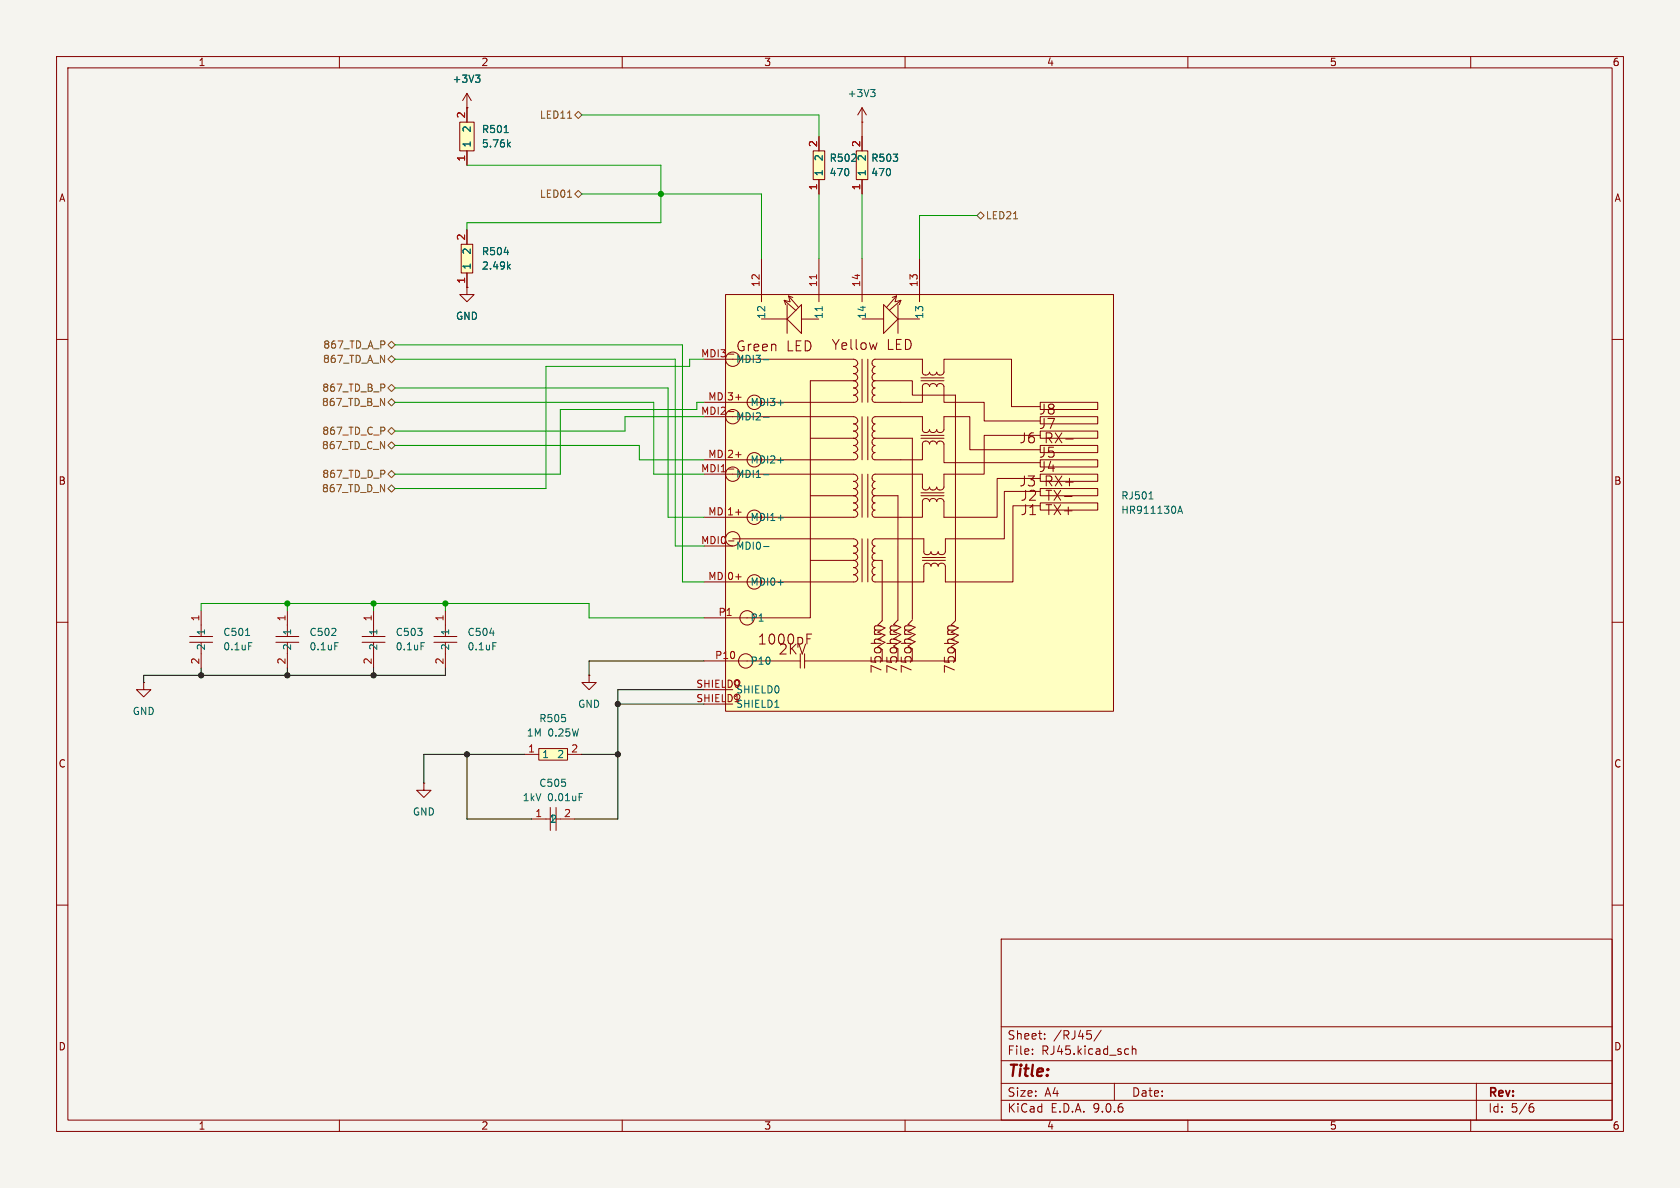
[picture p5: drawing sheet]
<svg xmlns="http://www.w3.org/2000/svg" width="297mm" height="210mm" viewBox="0 0 297 210" stroke-linecap="round" stroke-linejoin="round" font-family="sans-serif">
<path d="M0 0h297v210h-297z" fill="#f5f4ef" stroke="#f5f4ef" stroke-width=".18"/>
<g fill="none" stroke="#840000" stroke-width=".18">
<path d="M10 10h277v190h-277zM12 12h273v186h-273zM60 10v2M110 10v2M152.4 19.1l-.8 1.2M152.4 19.1l.8 1.2M152.4 19.1v2.5M160 10v2M210 10v2M260 10v2M152.4 21.6h.1M10 60h2"/>
<path d="M285 60h2M10 110h2M285 110h2M10 160h2M177 166h108v32h-108zM285 160h2M60 198v2M110 198v2M160 198v2M177 194.5h108M177 191.5h108M177 187.5h108"/>
<path d="M177 181.5h108M182.5 186.3v.1M182.5 185.5v.1M184.7 183.6v.1M184.7 182.8v.1M194.7 182.1l-1.3 2M197 191.5v3M199.4 185.4l.1 .1M199.5 186.3l-.1 .1M200.2 184.9v1.5M200.2 185.5l.2-.1 .3 .1 .1 .9M210 198v2"/>
<path d="M260 198v2M261 191.5v6.5M270.6 195.7h.4l.2 .3-.1 .5-.5 .1M271 195.1l-.4 .1"/>
</g>
<path d="M153.9 15.8h.8l-.4 .5M154.5 16.3l.2 .2v.3l-.2 .3" fill="none" stroke="#006464" stroke-width=".18"/>
<path d="M81.5 43.2h2.1v5.1h-2.1z" fill="#ffffc2"/>
<path d="M81.5 43.2h2.1v5.1h-2.1zM82.5 40.6v2.6M82.5 48.3v2.5M74.9 138.4v1.3h1.3l-1.3 1.3-1.2-1.3h1.2M74.9 138.4h.1" fill="none" stroke="#840000" stroke-width=".18"/>
<path d="M89.1 44.6h.8M89.9 47.1l.3 .5M90.2 46.7l-.5 .5" fill="none" stroke="#006464" stroke-width=".18"/>
<path d="M95.2 132.3h5.1v2.1h-5.1z" fill="#ffffc2"/>
<g fill="none" stroke="#840000" stroke-width=".18">
<path d="M82.5 19.1h.1M82.5 16.5l-.7 1.3M82.5 16.5l.8 1.3M82.5 16.5v2.6M64 112.5h4.1M64 113.5h4.1M66 108v4.5M66 113.5v4.6M25.4 120.7v1.2h1.3l-1.3 1.3-1.3-1.3h1.3M25.4 120.7h.1M92.7 133.4h2.5M95.2 132.3h5.1v2.1h-5.1z"/>
<path d="M100.3 133.4h2.6M94 144.8h3.3M97.3 142.8v4M98.3 144.8h3.3M98.3 142.8v4"/>
</g>
<path d="M84.1 13.3h.7l-.4 .5M84.6 13.8l.2 .2v.3l-.2 .2M74.4 113.6h.6M102.4 140.3h.6" fill="none" stroke="#006464" stroke-width=".18"/>
<path d="M81.3 21.6h2.5v5.1h-2.5z" fill="#ffffc2"/>
<g fill="none" stroke="#840000" stroke-width=".18">
<path d="M82.5 19.1v2.5M81.3 21.6h2.5v5.1h-2.5zM82.5 26.7v2.5M82.5 50.8v1.3h1.3l-1.3 1.2-1.2-1.2h1.2M82.5 50.8h.1M33.5 112.5h4.1M33.5 113.5h4.1M35.6 108v4.5M35.6 113.5v4.6M48.8 112.5h4M48.8 113.5h4M50.8 108v4.5"/>
<path d="M50.8 113.5v4.6M76.7 112.5h4.1M76.7 113.5h4.1M78.7 108v4.5M78.7 113.5v4.6"/>
</g>
<path d="M89.1 23.4h.8M89.9 25.5l.3 .5M90.2 25.1l-.5 .5M43.4 112.3h.7M44 113.6h.6M59.2 113.6h.6M86.6 111.9h.8M87.1 113.6h.6" fill="none" stroke="#006464" stroke-width=".18"/>
<g fill="#ffffc2">
<path d="M128.3 52.1h68.5v73.6h-68.5z"/>
<path d="M183.9 71.1h10.2v1.3h-10.2z"/>
<path d="M183.9 73.7h10.2v1.2h-10.2z"/>
<path d="M183.9 76.2h10.2v1.3h-10.2z"/>
<path d="M183.9 78.7h10.2v1.3h-10.2z"/>
<path d="M183.9 81.3h10.2v1.3h-10.2z"/>
<path d="M183.9 83.8h10.2v1.3h-10.2z"/>
<path d="M183.9 86.4h10.2v1.2h-10.2z"/>
<path d="M183.9 88.9h10.2v1.3h-10.2z"/>
</g>
<g fill="none" stroke="#840000" stroke-width=".18">
<path d="M128.3 52.1h68.5v73.6h-68.5zM134.6 56.4h4.6M134.6 45.7v7.6M138.6 53.1l.3 .8M138.6 53.1l2.1 1.8M139.1 53.9v5M139.4 52.3l.3 1.1-1.1-.3M139.4 52.3l.8 .3M139.4 52.3l1.8 2.1M141.2 54.4l.5-.5v5l-2.6-2.5 1.6-1.5M141.2 54.4l-.5 .5M141.7 56.4h3"/>
<path d="M144.8 45.7v7.6M152.4 56.4h3.8M152.4 45.7v7.6M156.7 54.4l-.5-.5v5l2.5-2.5M156.7 54.4l.5 .5M157.2 54.9l1.5 1.5M158.5 52.3l-1.8 2.1M158.5 52.3l-.8 .3M158.5 52.3l-.3 1 1.1-.2M158.7 56.4h3.9M158.7 53.9v5M159.3 53.1l-2.1 1.8"/>
<path d="M159.3 53.1l-.3 .8M162.6 45.7v7.6M124.5 63.5h26.4a.64 .64 0 0 1 .8 .6 .64 .64 0 0 1-.8 .7 .65 .65 0 0 1 .8 .6 .65 .65 0 0 1-.8 .6 .65 .65 0 0 1 .8 .7 .65 .65 0 0 1-.8 .6M124.5 73.7h26.4a.64 .64 0 0 1 .8 .6 .64 .64 0 0 1-.8 .6 .65 .65 0 0 1 .8 .7 .65 .65 0 0 1-.8 .6 .65 .65 0 0 1 .8 .6 .65 .65 0 0 1-.8 .7M143.3 77.5h7.6M150.9 67.3h-7.6v41.9h-18.8M150.9 67.3a.65 .65 0 0 1 .8 .6 .65 .65 0 0 1-.8 .7 .64 .64 0 0 1 .7 .6 .64 .64 0 0 1-.7 .7M150.9 78.7a.64 .64 0 0 1 .7 .7 .64 .64 0 0 1-.7 .6 .64 .64 0 0 1 .8 .6 .64 .64 0 0 1-.8 .7h-26.4M150.9 69.9a.64 .64 0 0 1 .8 .6 .64 .64 0 0 1-.8 .6h-26.4M150.9 77.5a.64 .64 0 0 1 .8 .6 .64 .64 0 0 1-.8 .6M152.4 63.5v7.6M152.4 73.7v7.6"/>
<path d="M153.4 63.5v7.6M153.4 73.7v7.6M154.7 67.3a.65 .65 0 0 0-.5 .6 .65 .65 0 0 0 .5 .7 .65 .65 0 0 0-.5 .6 .65 .65 0 0 0 .5 .7 .65 .65 0 0 0-.5 .6 .65 .65 0 0 0 .5 .6h8.4v-2.9l.2-.3 .3-.1a.64 .64 0 0 1 .7 .5l.2-.3 .4-.2a.64 .64 0 0 1 .7 .5l.2-.3 .3-.2a.64 .64 0 0 1 .8 .5v2.8h7.1v3.3h9.9M154.7 77.5a.65 .65 0 0 0-.5 .6 .65 .65 0 0 0 .5 .6 .65 .65 0 0 0-.5 .7 .65 .65 0 0 0 .5 .6 .65 .65 0 0 0-.5 .6 .65 .65 0 0 0 .5 .7h8.4v-2.9l.2-.3 .3-.1a.64 .64 0 0 1 .7 .5l.2-.4 .4-.1a.64 .64 0 0 1 .7 .5l.2-.4 .3-.1a.64 .64 0 0 1 .8 .5v3.3h17M154.7 67.3h6.6v2.6h7.6v39.8l-.7 .8 1.2 .5M154.7 77.5h6.6v32M154.7 64.8l-.4-.2-.1-.3a.64 .64 0 0 1 .5-.8h8.4v2.4l.1 .3 .4 .1a.66 .66 0 0 0 .7-.5l.2 .3 .3 .2a.66 .66 0 0 0 .8-.5l.1 .3 .4 .2a.66 .66 0 0 0 .8-.5v-2.3h11.9v8.4h5.1M154.7 77.5l-.4-.2-.1-.3a.64 .64 0 0 1 .5-.8h-.2a.68 .68 0 0 1-.3-.7 .68 .68 0 0 1 .5-.6l-.4-.1-.1-.4a.64 .64 0 0 1 .5-.7h8.4v2.3l.1 .3 .4 .2a.66 .66 0 0 0 .7-.5l.2 .3 .3 .2a.66 .66 0 0 0 .8-.5l.1 .3 .4 .2a.66 .66 0 0 0 .8-.5v-2.3h4.5v5.8h12.5M154.7 64.8a.64 .64 0 0 0-.5 .6 .64 .64 0 0 0 .5 .6 .65 .65 0 0 0-.5 .7 .65 .65 0 0 0 .5 .6M155 60.6l-.3 1.2M162.8 67.3h4.1M162.8 77.5h4.1"/>
<path d="M162.8 66.8h4.1M162.8 77h4.1M183.9 77h-9.9v6.8h-7.1v2.3a.65 .65 0 0 1-.7 .5 .65 .65 0 0 1-.6-.5 .65 .65 0 0 1-.6 .5 .65 .65 0 0 1-.7-.5 .65 .65 0 0 1-.6 .5 .65 .65 0 0 1-.6-.5v-2.3h-8.4M183.9 71.1h10.2v1.3h-10.2zM183.9 73.7h10.2v1.2h-10.2zM183.9 76.2h10.2v1.3h-10.2zM183.9 78.7h10.2v1.3h-10.2zM188.4 77.6h1.3M124.5 83.8h26.4a.64 .64 0 0 1 .8 .7 .64 .64 0 0 1-.8 .6 .65 .65 0 0 1 .8 .6 .65 .65 0 0 1-.8 .7 .65 .65 0 0 1 .8 .6 .65 .65 0 0 1-.8 .6M124.5 96.5h5M129.5 95.3h21.4a.64 .64 0 0 1 .8 .6 .64 .64 0 0 1-.8 .6 .65 .65 0 0 1 .8 .6 .65 .65 0 0 1-.8 .7M143.3 87.6h7.6"/>
<path d="M143.3 99.1h7.6M150.9 87.6a.65 .65 0 0 1 .8 .7 .65 .65 0 0 1-.8 .6 .64 .64 0 0 1 .7 .6 .64 .64 0 0 1-.7 .7 .64 .64 0 0 1 .8 .6 .64 .64 0 0 1-.8 .6h-26.4M150.9 99.1a.65 .65 0 0 1 .8 .6 .65 .65 0 0 1-.8 .6 .64 .64 0 0 1 .7 .7 .64 .64 0 0 1-.7 .6 .64 .64 0 0 1 .8 .6 .64 .64 0 0 1-.8 .7M150.9 97.8a.64 .64 0 0 1 .8 .6 .64 .64 0 0 1-.8 .7M152.4 83.8v7.6M152.4 95.3v7.6M153.4 83.8v7.6M153.4 95.3v7.6M154.4 99.1h1.6v10.6l-.8 .8 1.3 .5M154.7 83.8a.65 .65 0 0 0-.5 .7 .65 .65 0 0 0 .5 .6 .64 .64 0 0 0-.5 .6 .64 .64 0 0 0 .5 .7 .65 .65 0 0 0-.5 .6 .65 .65 0 0 0 .5 .6M154.7 87.6h4v22l-.7 .8 1.3 .5-1.3 .8M162.8 87.6h4.1"/>
<path d="M162.8 87.1h4.1M163.1 99.1h4M163.1 98.6h4M183.9 86.9h-6.3v8.4h-10.5v2.2a.65 .65 0 0 1-.6 .6 .65 .65 0 0 1-.6-.6 .65 .65 0 0 1-.7 .6 .65 .65 0 0 1-.6-.6 .65 .65 0 0 1-.6 .6 .65 .65 0 0 1-.7-.6v-2.2l-8.6-.1a.65 .65 0 0 0-.5 .7 .65 .65 0 0 0 .5 .6 .64 .64 0 0 0-.5 .7 .64 .64 0 0 0 .5 .6 .65 .65 0 0 0-.5 .6 .65 .65 0 0 0 .5 .7 .65 .65 0 0 0-.5 .6 .65 .65 0 0 0 .5 .6 .65 .65 0 0 0-.5 .7 .65 .65 0 0 0 .5 .6 .65 .65 0 0 0-.5 .6 .65 .65 0 0 0 .5 .7h8.6v-2.9l.2-.3 .3-.1a.63 .63 0 0 1 .8 .5l.1-.4 .4-.1a.63 .63 0 0 1 .8 .5l.1-.4 .4-.1a.63 .63 0 0 1 .7 .5v2.8h12v-13.5h4.8M183.9 84.6h-7.6v6.8h-9.4v-2.8a.65 .65 0 0 0-.7-.5 .65 .65 0 0 0-.6 .5 .65 .65 0 0 0-.6-.5 .65 .65 0 0 0-.7 .5 .65 .65 0 0 0-.6-.5 .65 .65 0 0 0-.6 .6v2.7h-8.5l-.3-.1-.1-.4a.64 .64 0 0 1 .5-.7l-.4-.2-.1-.3a.64 .64 0 0 1 .5-.8l-.4-.1-.1-.4a.64 .64 0 0 1 .5-.8M183.9 81.3h10.2v1.3h-10.2zM183.9 83.8h10.2v1.3h-10.2zM183.9 86.4h10.2v1.2h-10.2zM183.9 88.9h10.2v1.3h-10.2zM188.2 87.8h1.3M104.1 119.4v1.3h1.3l-1.3 1.2-1.2-1.2h1.2M104.1 119.4h.1"/>
<path d="M124.5 116.8h17M124.5 102.9h26.4M141.5 115.6v2.5M142.2 116.8h26.7M142.2 115.6v2.5M142.7 112.9h.5M142.7 112.1h.8M155.8 110.6h-1l-.1 .1-.1 .4M158.5 110.6h-.9l-.1 .1-.1 .4M161.1 110.6h-.9l-.2 .1-.1 .4M161.3 109.6l-.8 .8 1.3 .5-1.3 .8M168.7 110.6h-.9l-.2 .1-.1 .4"/>
<path d="M124.5 121.9h5M124.5 124.5h5"/>
<circle cx="129.5" cy="73.7" r="1.27"/>
<circle cx="129.5" cy="63.5" r="1.27"/>
<circle cx="133.3" cy="71.1" r="1.27"/>
<circle cx="129.5" cy="83.8" r="1.27"/>
<circle cx="129.5" cy="95.2" r="1.27"/>
<circle cx="133.3" cy="91.4" r="1.27"/>
<circle cx="133.3" cy="81.3" r="1.27"/>
<circle cx="131.8" cy="116.8" r="1.27"/>
<circle cx="132.1" cy="109.2" r="1.27"/>
<circle cx="133.3" cy="102.9" r="1.27"/>
<circle cx="130.3" cy="123.2" r=".51"/>
</g>
<g fill="none" stroke="#006464" stroke-width=".18">
<path d="M145.4 54.2v.7M135 63.6h1M135 73.8h1M137.5 71.2h1M135 83.9h1M135 96.6h1M137.5 81.4h1M137.5 91.5h1M203.1 88.2h.8M208.2 90.7l.4-1.2 .5 1.2M208.3 90.4h.6M137.5 103h1"/>
<path d="M137 125h.7"/>
</g>
<path d="M144.4 48.6v.7M128.8 62.6h1M128.8 72.8h1M130.1 70.2h.9M128.8 82.9h1M128.8 95.6h1M130.1 80.4h.9M130.1 90.5h.9M130.1 102h.9" fill="none" stroke="#a90000" stroke-width=".18"/>
<path d="M143.8 26.7h2v5.1h-2z" fill="#ffffc2"/>
<path d="M143.8 26.7h2v5.1h-2zM144.8 24.1v2.6M144.8 31.8v2.5" fill="none" stroke="#840000" stroke-width=".18"/>
<path d="M151.4 26.7h2v5.1h-2z" fill="#ffffc2"/>
<path d="M82.5 19.1h.1M82.5 19.1v2.5M82.5 26.7v2.5M144.8 24.1v2.6M144.8 31.8v2.5M151.4 26.7h2v5.1h-2zM152.4 24.1v2.6M152.4 31.8v2.5M82.5 50.8h.1M82.5 40.6v2.6M82.5 48.3v2.5" fill="none" stroke="#840000" stroke-width=".18"/>
<g fill="none" stroke="#725600" stroke-width=".18">
<path d="M102.2 19.7l.7 .6-.7 .7-.6-.7zM100.3 20.9h.8M100.3 34.9h.8M102.2 33.7l.7 .6-.7 .6-.6-.6zM172.7 38.1l.7-.6 .6 .6-.6 .6zM179.2 38.7h.7M68 68v.4M68.6 61l.6-.7 .6 .7-.6 .6zM68.6 78.7l.6-.6 .6 .6-.6 .7zM68.6 68.6l.6-.7 .6 .7-.6 .6zM68.6 71.1l.6-.6 .6 .6-.6 .7zM68.6 76.2l.6-.6 .6 .6-.6 .6z"/>
<path d="M69.2 62.9l.6 .6-.6 .6-.6-.6zM68.6 86.4l.6-.7 .6 .7-.6 .6zM68.6 83.8l.6-.6 .6 .6-.6 .7z"/>
</g>
<g fill="none" stroke="#009600" stroke-width=".18">
<path d="M82.5 29.2h34.3v10.2h-34.3v1.2M102.9 20.3h41.9v3.8M102.9 34.3h31.7v11.4M144.8 34.3v11.4M152.4 34.3v11.4M172.7 38.1h-10.1v7.6M69.8 63.5h49.6v33h5.1M69.8 71.1h45.8v12.7h8.9M69.8 61h50.8v41.9h3.9M69.8 68.6h48.3v22.8h6.4M69.8 78.7h43.2v2.6h11.5M124.5 71.1h-1.3v1.3h-24.1v11.4h-29.3"/>
<path d="M124.5 73.7h-14v2.5h-40.7M124.5 63.5h-2.6v1.3h-25.4v21.6h-26.7M35.6 108v-1.3h68.5v2.5h20.4M50.8 106.7v1.3M66 106.7v1.3M78.7 106.7v1.3"/>
</g>
<path d="M152.4 21.6v2.5" fill="none" stroke="#c20000" stroke-width=".18"/>
<path d="M35.6 118.1v1.3M50.8 118.1v1.3M66 118.1v1.3M78.7 118.1v1.3h-53.3v1.3M124.5 116.8h-20.4v2.6M82.5 133.4v11.4h11.5M92.7 133.4h-17.8v5M102.9 133.4h6.3M109.2 124.5h15.3M124.5 121.9h-15.3v22.9h-7.6" fill="none" stroke="#000" stroke-width=".18"/>
<path d="M84.1 13.3h.7l-.4 .5M84.6 13.8l.2 .2v.3l-.2 .2M89.1 23.4h.8M89.9 25.5l.3 .5M90.2 25.1l-.5 .5M89.1 44.6h.8M89.9 47.1l.3 .5M90.2 46.7l-.5 .5" fill="none" stroke="#006464" stroke-width=".18"/>
<g fill="#009600" stroke="#009600" stroke-width=".18">
<circle cx="116.8" cy="34.3" r=".46"/>
<circle cx="50.8" cy="106.7" r=".46"/>
<circle cx="66" cy="106.7" r=".46"/>
<circle cx="78.7" cy="106.7" r=".46"/>
</g>
<g fill="#000" stroke="#000" stroke-width=".18">
<circle cx="35.6" cy="119.4" r=".46"/>
<circle cx="50.8" cy="119.4" r=".46"/>
<circle cx="66" cy="119.4" r=".46"/>
<circle cx="82.5" cy="133.4" r=".46"/>
<circle cx="109.2" cy="124.5" r=".46"/>
<circle cx="109.2" cy="133.4" r=".46"/>
</g>
<text font-size="2.8" fill="#840000" x="178" y="190.9">Title:</text>
<g font-size="2.5" fill="#840000">
<text x="130.1" y="62.3">Green</text>
<text x="139" y="62.3">LED</text>
<text x="146.9" y="62.1">Yellow</text>
<text x="156.7" y="62.1">LED</text>
<text x="183.6" y="73.5">J8</text>
<text x="183.6" y="76">J7</text>
<text x="180.1" y="78.6">J6</text>
<text x="183.6" y="81.1">J5</text>
<text x="183.6" y="83.7">J4</text>
<text x="184.6" y="78.6">RX-</text>
<text x="180.1" y="86.2">J3</text>
<text x="180.3" y="88.7">J2</text>
<text x="184.6" y="86.2">RX+</text>
<text x="184.8" y="88.7">TX-</text>
<text x="180.3" y="91.3">J1</text>
<text x="184.8" y="91.3">TX+</text>
<text x="133.9" y="114.1">1000pF</text>
<text x="137.6" y="115.9">2KV</text>
<text x="156.1" y="119.1" transform="rotate(-90 156.1 119.1)">75ohm</text>
<text x="158.8" y="119.2" transform="rotate(-90 158.8 119.2)">75ohm</text>
<text x="161.4" y="119.1" transform="rotate(-90 161.4 119.1)">75ohm</text>
<text x="169" y="119.2" transform="rotate(-90 169 119.2)">75ohm</text>
</g>
<g font-size="2.1" fill="#840000">
<text x="178" y="184">Sheet:</text>
<text x="186.2" y="184">/RJ45/</text>
<text x="178" y="186.7">File:</text>
<text x="184.1" y="186.7">RJ45.kicad_sch</text>
<text x="178" y="196.9">KiCad</text>
<text x="178" y="194.1">Size:</text>
<text x="184.7" y="194.1">A4</text>
<text x="185.7" y="196.9">E.D.A.</text>
<text x="193.3" y="196.9">9.0.6</text>
<text x="200" y="194.1">Date:</text>
<text x="263" y="194.3">Rev:</text>
<text x="263" y="196.9">Id:</text>
<text x="267.1" y="196.9">5/6</text>
</g>
<g font-size="1.8" fill="#840000">
<text x="35" y="11.9">1</text>
<text x="85" y="11.9">2</text>
<text x="135" y="11.9">3</text>
<text x="185" y="11.9">4</text>
<text x="235" y="11.9">5</text>
<text x="285" y="11.9">6</text>
<text x="10.3" y="35.9">A</text>
<text x="285.3" y="35.9">A</text>
<text x="10.3" y="85.9">B</text>
<text x="285.3" y="85.9">B</text>
<text x="10.3" y="135.9">C</text>
<text x="285.3" y="135.9">C</text>
<text x="10.3" y="185.9">D</text>
<text x="285.3" y="185.9">D</text>
<text x="35" y="199.9">1</text>
<text x="85" y="199.9">2</text>
<text x="135" y="199.9">3</text>
<text x="185" y="199.9">4</text>
<text x="235" y="199.9">5</text>
<text x="285" y="199.9">6</text>
</g>
<g font-size="1.8" fill="#006464">
<text x="79.9" y="14.8">+3V3</text>
<text x="149.8" y="17.4">+3V3</text>
<text x="83.4" y="23.5" transform="rotate(-90 83.4 23.5)">2</text>
<text x="85.1" y="23.7">R501</text>
<text x="83.4" y="26.2" transform="rotate(-90 83.4 26.2)">1</text>
<text x="85.1" y="26.3">5.76k</text>
<text x="145.6" y="28.6" transform="rotate(-90 145.6 28.6)">2</text>
<text x="146.6" y="28.8">R502</text>
<text x="153.3" y="28.6" transform="rotate(-90 153.3 28.6)">2</text>
<text x="153.9" y="28.8">R503</text>
<text x="145.6" y="31.2" transform="rotate(-90 145.6 31.2)">1</text>
<text x="146.6" y="31.3">470</text>
<text x="153.3" y="31.2" transform="rotate(-90 153.3 31.2)">1</text>
<text x="153.9" y="31.3">470</text>
<text x="83.4" y="47.8" transform="rotate(-90 83.4 47.8)">1</text>
<text x="83.4" y="45.1" transform="rotate(-90 83.4 45.1)">2</text>
<text x="85.1" y="45.3">R504</text>
<text x="85.1" y="47.9">2.49k</text>
<text x="80.5" y="56.7">GND</text>
<text x="135.5" y="56.5" transform="rotate(-90 135.5 56.5)">12</text>
<text x="145.6" y="56.5" transform="rotate(-90 145.6 56.5)">11</text>
<text x="153.3" y="56.5" transform="rotate(-90 153.3 56.5)">14</text>
<text x="163.4" y="56.5" transform="rotate(-90 163.4 56.5)">13</text>
<text x="130" y="64.4">MDI3-</text>
<text x="132.6" y="72">MDI3+</text>
<text x="130" y="74.5">MDI2-</text>
<text x="132.6" y="82.1">MDI2+</text>
<text x="130" y="84.7">MDI1-</text>
<text x="198.1" y="88.5">RJ501</text>
<text x="132.6" y="92.3">MDI1+</text>
<text x="198.1" y="91">HR911130A</text>
<text x="130" y="97.4">MDI0-</text>
<text x="132.6" y="103.7">MDI0+</text>
<text x="36.4" y="112.4" transform="rotate(-90 36.4 112.4)">1</text>
<text x="39.4" y="112.6">C501</text>
<text x="51.7" y="112.4" transform="rotate(-90 51.7 112.4)">1</text>
<text x="54.6" y="112.6">C502</text>
<text x="66.9" y="112.4" transform="rotate(-90 66.9 112.4)">1</text>
<text x="69.9" y="112.6">C503</text>
<text x="79.6" y="112.4" transform="rotate(-90 79.6 112.4)">1</text>
<text x="82.6" y="112.6">C504</text>
<text x="132.6" y="110.1">P1</text>
<text x="36.4" y="115.1" transform="rotate(-90 36.4 115.1)">2</text>
<text x="39.4" y="115.2">0.1uF</text>
<text x="51.7" y="115.1" transform="rotate(-90 51.7 115.1)">2</text>
<text x="54.6" y="115.2">0.1uF</text>
<text x="66.9" y="115.1" transform="rotate(-90 66.9 115.1)">2</text>
<text x="69.9" y="115.2">0.1uF</text>
<text x="79.6" y="115.1" transform="rotate(-90 79.6 115.1)">2</text>
<text x="82.6" y="115.2">0.1uF</text>
<text x="132.6" y="117.7">P10</text>
<text x="102.1" y="125.3">GND</text>
<text x="130" y="122.8">SHIELD0</text>
<text x="23.4" y="126.6">GND</text>
<text x="93" y="130.4">1M</text>
<text x="95.2" y="127.9">R505</text>
<text x="96.9" y="130.4">0.25W</text>
<text x="95.8" y="134.2">1</text>
<text x="98.4" y="134.2">2</text>
<text x="92.3" y="141.8">1kV</text>
<text x="95.2" y="139.3">C505</text>
<text x="96.8" y="141.8">0.01uF</text>
<text x="72.9" y="144.4">GND</text>
<text x="97" y="145.6">1</text>
</g>
<g font-size="1.8" fill="#a90000">
<text x="82.3" y="21" transform="rotate(-90 82.3 21)">2</text>
<text x="82.3" y="28.6" transform="rotate(-90 82.3 28.6)">1</text>
<text x="144.5" y="26.1" transform="rotate(-90 144.5 26.1)">2</text>
<text x="152.1" y="26.1" transform="rotate(-90 152.1 26.1)">2</text>
<text x="144.5" y="33.7" transform="rotate(-90 144.5 33.7)">1</text>
<text x="152.1" y="33.7" transform="rotate(-90 152.1 33.7)">1</text>
<text x="82.3" y="42.6" transform="rotate(-90 82.3 42.6)">2</text>
<text x="82.3" y="50.2" transform="rotate(-90 82.3 50.2)">1</text>
<text x="134.4" y="50.8" transform="rotate(-90 134.4 50.8)">12</text>
<text x="144.5" y="50.8" transform="rotate(-90 144.5 50.8)">11</text>
<text x="152.1" y="50.8" transform="rotate(-90 152.1 50.8)">14</text>
<text x="162.3" y="50.8" transform="rotate(-90 162.3 50.8)">13</text>
<text x="123.8" y="63.2">MDI3-</text>
<text x="125.1" y="70.9">MDI3+</text>
<text x="123.8" y="73.4">MDI2-</text>
<text x="123.8" y="83.6">MDI1-</text>
<text x="125.1" y="81">MDI2+</text>
<text x="125.1" y="91.2">MDI1+</text>
<text x="123.8" y="96.3">MDI0-</text>
<text x="125.1" y="102.6">MDI0+</text>
<text x="35.3" y="109.9" transform="rotate(-90 35.3 109.9)">1</text>
<text x="50.5" y="109.9" transform="rotate(-90 50.5 109.9)">1</text>
<text x="65.8" y="109.9" transform="rotate(-90 65.8 109.9)">1</text>
<text x="78.5" y="109.9" transform="rotate(-90 78.5 109.9)">1</text>
<text x="126.9" y="109">P1</text>
<text x="35.3" y="117.5" transform="rotate(-90 35.3 117.5)">2</text>
<text x="50.5" y="117.5" transform="rotate(-90 50.5 117.5)">2</text>
<text x="65.8" y="117.5" transform="rotate(-90 65.8 117.5)">2</text>
<text x="78.5" y="117.5" transform="rotate(-90 78.5 117.5)">2</text>
<text x="126.3" y="116.6">P10</text>
<text x="123" y="121.7">SHIELD0</text>
<text x="123" y="124.2">SHIELD1</text>
<text x="130" y="125.3">SHIELD1</text>
<text x="93.3" y="133.1">1</text>
<text x="100.9" y="133.1">2</text>
<text x="94.5" y="144.5">1</text>
<text x="99.6" y="144.5">2</text>
</g>
<g font-size="1.8" fill="#725600">
<text x="95.3" y="21.2">LED11</text>
<text x="95.3" y="35.2">LED01</text>
<text x="174.2" y="39">LED21</text>
<text x="57" y="64.4">867_TD_A_N</text>
<text x="57.1" y="61.8">867_TD_A_P</text>
<text x="56.8" y="72">867_TD_B_N</text>
<text x="56.9" y="69.4">867_TD_B_P</text>
<text x="56.9" y="77.1">867_TD_C_P</text>
<text x="56.8" y="79.6">867_TD_C_N</text>
<text x="56.8" y="87.2">867_TD_D_N</text>
<text x="56.9" y="84.7">867_TD_D_P</text>
</g>
</svg>
